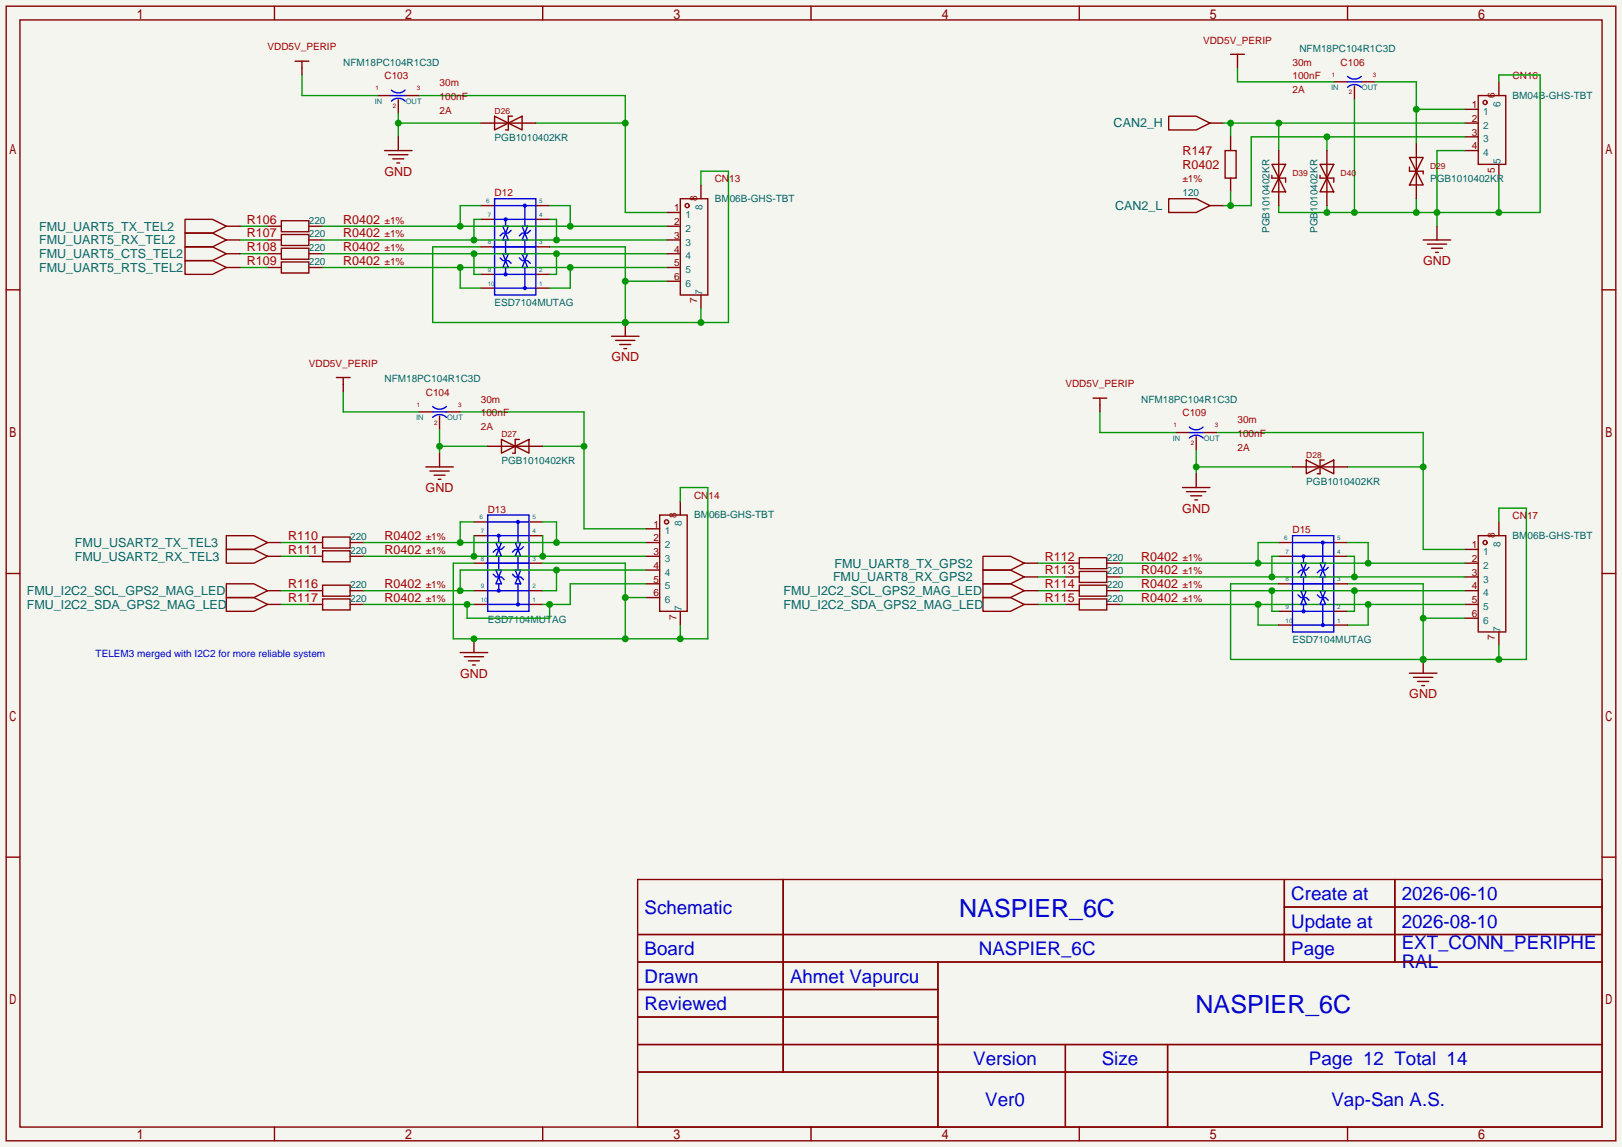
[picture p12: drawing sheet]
<svg xmlns="http://www.w3.org/2000/svg" width="299mm" height="212mm" viewBox="0 0 299 212" stroke-linecap="round" stroke-linejoin="round" font-family="sans-serif">
<path d="M0 0h299.5v211.8h-299.5z" fill="#f5f5f0"/>
<g fill="none" stroke="#850000" stroke-width=".25">
<path d="M1.1 1.1h297.2v209.6h-297.2zM3.7 3.7h292.1v204.5h-292.1zM50.7 1.1v2.6M100.2 1.1v2.6M149.7 1.1v2.6M199.3 1.1v2.6M248.8 1.1v2.6M123.1 39.2h2.5M125.6 36.7h5.1v17.8h-5.1zM129.4 34.2v2.5M1.1 53.5h2.6M123.1 41.8h2.5"/>
<path d="M123.1 44.3h2.5M123.1 46.9h2.5M123.1 49.4h2.5M123.1 51.9h2.5M129.4 54.5v2.5M295.8 53.5h2.5M1.1 105.9h2.6M295.8 105.9h2.5M1.1 158.3h2.6M295.8 158.3h2.5M117.7 162.4h178.1v45.8h-178.1zM117.7 172.6h178.1"/>
<path d="M117.7 177.7h178.1M144.6 162.4v35.6M173.2 177.7v30.5M237.1 162.4v15.3M237.1 167.5h58.7M257.5 162.4v15.3M117.7 182.8h55.5M117.7 192.9h178.1M117.7 187.8h55.5M117.7 198h178.1M196.7 192.9v15.3M215.6 192.9v15.3"/>
<path d="M50.7 208.2v2.5M100.2 208.2v2.5M149.7 208.2v2.5M199.3 208.2v2.5M248.8 208.2v2.5"/>
<circle cx="126.9" cy="38" r=".38"/>
</g>
<path d="M77.3 17.7h38.1v21.5h7.7M98.9 22.7h16.5" fill="none" stroke="#009600" stroke-width=".25"/>
<circle cx="115.4" cy="22.7" r=".63" fill="#009600"/>
<path d="M69.7 17.7h2.6M73.5 18.4v2.6M74.8 17.7h2.5" fill="none" stroke="#850000" stroke-width=".25"/>
<path d="M72.3 16.6a1.79 1.79 0 0 0 2.5 0M72.3 18.7a1.79 1.79 0 0 1 2.5 0M72.3 17.7h2.5" fill="none" stroke="#00f" stroke-width=".25"/>
<path d="M73.5 21v4.3M73.5 22.7h15.3" fill="none" stroke="#009600" stroke-width=".25"/>
<circle cx="73.5" cy="22.7" r=".63" fill="#009600"/>
<path d="M55.8 13.8v3.9h13.9M129.4 34.2v-2.6h5.1v28h-54.6v-14h8.9M44.3 41.8h5.1M44.3 44.3h5.1M44.3 46.9h5.1M44.3 49.4h5.1M101.5 45.6h13.9v14M115.4 51.9h7.7M129.4 57v2.6" fill="none" stroke="#009600" stroke-width=".25"/>
<g fill="none" stroke="#850000" stroke-width=".25">
<path d="M54.5 11.3h2.5M55.8 11.3v2.5M49.4 41.8h2.5M49.4 44.3h2.5M49.4 46.9h2.5M49.4 49.4h2.5M51.9 40.8h5.1v2h-5.1zM51.9 43.3h5.1v2h-5.1zM51.9 45.8h5.1v2.1h-5.1zM51.9 48.4h5.1v2h-5.1zM57 41.8h2.6M57 44.3h2.6"/>
<path d="M57 46.9h2.6M57 49.4h2.6"/>
</g>
<g fill="#009600">
<circle cx="115.4" cy="51.9" r=".63"/>
<circle cx="115.4" cy="59.6" r=".63"/>
<circle cx="129.4" cy="59.6" r=".63"/>
</g>
<path d="M71 27.8h5.1M71.8 28.6h3.5M72.5 29.3h2M73.3 30.1h.5M73.5 25.3v2.5M115.4 59.6v2.5" fill="none" stroke="#850000" stroke-width=".25"/>
<circle cx="115.4" cy="59.6" r=".63" fill="#009600"/>
<g fill="none" stroke="#850000" stroke-width=".25">
<path d="M34.2 48.1h5l2.6 1.3-2.6 1.3h-5zM34.2 45.6h5l2.6 1.3-2.6 1.2h-5zM34.2 40.5h5l2.6 1.3-2.6 1.3h-5zM34.2 43.1h5l2.6 1.2-2.6 1.3h-5zM41.8 49.4h2.5M41.8 46.9h2.5M41.8 41.8h2.5M41.8 44.3h2.5M112.9 62.1h5.1M113.7 62.9h3.5M114.4 63.6h2.1M115.2 64.4h.5"/>
<path d="M41.8 98.9h5.1l2.5 1.3-2.5 1.3h-5.1zM119.3 97.7h2.5M121.8 95.1h5.1v17.8h-5.1zM125.6 92.6v2.5M41.8 101.5h5.1l2.5 1.2-2.5 1.3h-5.1zM49.4 102.7h2.5M49.4 100.2h2.5M119.3 102.7h2.5M119.3 100.2h2.5M119.3 105.3h2.5M119.3 107.8h2.5M119.3 110.4h2.5"/>
<path d="M125.6 112.9v2.5"/>
<circle cx="123.1" cy="96.4" r=".38"/>
</g>
<path d="M85 76.1h22.8v21.6h11.5M100.2 82.4h7.6" fill="none" stroke="#009600" stroke-width=".25"/>
<circle cx="107.8" cy="82.4" r=".63" fill="#009600"/>
<path d="M77.3 76.1h2.6M81.2 76.8v2.6M82.4 76.1h2.6" fill="none" stroke="#850000" stroke-width=".25"/>
<path d="M79.9 75.1a1.79 1.79 0 0 0 2.5 0M79.9 77.1a1.79 1.79 0 0 1 2.5 0M79.9 76.1h2.5" fill="none" stroke="#00f" stroke-width=".25"/>
<path d="M81.2 79.4v4.3M81.2 82.4h8.8" fill="none" stroke="#009600" stroke-width=".25"/>
<circle cx="81.2" cy="82.4" r=".63" fill="#009600"/>
<path d="M63.4 72.3v3.8h13.9M125.6 92.6v-2.6h5.1v28h-47v-14h3.8M51.9 100.2h5.1M51.9 102.7h5.1M100.2 104h15.2v14M115.4 110.4h3.9M125.6 115.4v2.6" fill="none" stroke="#009600" stroke-width=".25"/>
<g fill="none" stroke="#850000" stroke-width=".25">
<path d="M88.8 38h2.5M98.9 38h2.6M88.8 40.5h2.5M88.8 50.7h2.5M88.8 53.2h2.5M88.8 45.6h2.5M98.9 40.5h2.6M98.9 50.7h2.6M98.9 53.2h2.6M98.9 45.6h2.6M62.1 69.7h2.5M63.4 69.7v2.6"/>
<path d="M59.6 99.2h5v2h-5zM78.6 86.2h5.1M79.4 87h3.5M80.1 87.8h2.1M80.9 88.5h.5M81.2 83.7v2.5M87.5 96.4h2.5M87.5 98.9h2.5M97.7 96.4h2.5M97.7 98.9h2.5M57 100.2h2.6M57 102.7h2.6"/>
<path d="M59.6 101.7h5v2.1h-5zM64.6 100.2h2.6M64.6 102.7h2.6M87.5 118v2.5M87.5 109.1h2.5M87.5 111.6h2.5M87.5 104h2.5M97.7 109.1h2.5M97.7 111.6h2.5M97.7 104h2.5M85 120.5h5M85.7 121.3h3.6"/>
<path d="M86.5 122h2M87.2 122.8h.6"/>
</g>
<g fill="none" stroke="#00f" stroke-width=".25">
<path d="M91.3 36.7h7.6v17.8h-7.6zM91.3 38h7.6M96.9 38v3.8M91.1 45.6h7.8M91.3 40.5h7.6M91.3 53.2h7.6M91.3 50.7h7.6M92.3 47.6l.5 .5h1.1l.5 .5M92.8 41.8h1.1l-.6 1.3zM92.8 46.9h1.1l-.6 1.2zM93.3 43.1l.6 1.2h-1.1zM93.3 48.1l.6 1.3h-1.1z"/>
<path d="M93.3 40.5v1.3M93.3 44.3v2.6M93.3 49.4v1.3M94.4 42.5l-.5 .6h-1.1l-.5 .5M95.9 47.6l.5 .5h1l.5 .5M96.4 41.8h1l-.5 1.3zM96.4 46.9h1l-.5 1.2zM96.9 43.1l.5 1.2h-1zM96.9 48.1l.5 1.3h-1zM96.9 44.3v2.6M96.9 49.4v3.8M97.9 42.5l-.5 .6h-1l-.5 .5"/>
<path d="M90 95.1h7.7v17.8h-7.7zM90 98.9h7.7M90 96.4h7.7M92.1 98.9v1.3M95.6 96.4v3.8M89.8 104h7.9M90 111.6h7.7M90 109.1h7.7M91.1 106l.5 .6h1l.5 .5M91.6 100.2h1l-.5 1.3zM91.6 105.3h1l-.5 1.3zM92.1 101.5l.5 1.2h-1z"/>
<path d="M92.1 106.6l.5 1.2h-1zM92.1 102.7v2.6M92.1 107.8v1.3M93.1 101l-.5 .5h-1l-.5 .5M94.6 106l.5 .6h1l.5 .5M95.1 100.2h1l-.5 1.3zM95.1 105.3h1l-.5 1.3zM95.6 101.5l.5 1.2h-1zM95.6 106.6l.5 1.2h-1zM95.6 102.7v2.6M95.6 107.8v3.8M96.6 101l-.5 .5h-1l-.5 .5"/>
<circle cx="96.9" cy="38" r=".25"/>
<circle cx="93.3" cy="50.7" r=".25"/>
<circle cx="93.3" cy="40.5" r=".25"/>
<circle cx="96.9" cy="53.2" r=".25"/>
<circle cx="92.1" cy="98.9" r=".25"/>
<circle cx="95.6" cy="96.4" r=".25"/>
<circle cx="92.1" cy="109.1" r=".25"/>
<circle cx="95.6" cy="111.6" r=".25"/>
</g>
<g fill="#009600">
<circle cx="125.6" cy="118" r=".63"/>
<circle cx="115.4" cy="118" r=".63"/>
<circle cx="115.4" cy="110.4" r=".63"/>
<circle cx="87.5" cy="118" r=".63"/>
</g>
<g fill="none" stroke="#850000" stroke-width=".25">
<path d="M272.9 17.7h5.1v12.7h-5.1zM276.7 15.1v2.6M215.8 21.5h5.1l2.5 1.2-2.5 1.3h-5.1zM215.8 36.7h5.1l2.5 1.3-2.5 1.2h-5.1zM223.4 22.7h2.5M223.4 38h2.5M270.4 22.7h2.5M270.4 20.2h2.5M270.4 25.3h2.5M270.4 27.8h2.5M276.7 30.4v2.5"/>
<circle cx="274.2" cy="18.9" r=".38"/>
</g>
<path d="M225.9 22.7h44.5M227.2 22.7v2.6M236.1 22.7v5.1" fill="none" stroke="#009600" stroke-width=".25"/>
<g fill="#009600">
<circle cx="236.1" cy="22.7" r=".63"/>
<circle cx="227.2" cy="22.7" r=".63"/>
</g>
<path d="M246.3 15.1h2.5M250.1 15.9v2.5M251.3 15.1h2.6" fill="none" stroke="#850000" stroke-width=".25"/>
<path d="M248.8 14.1a1.79 1.79 0 0 0 2.5 0M248.8 16.1a1.79 1.79 0 0 1 2.5 0M248.8 15.1h2.5" fill="none" stroke="#00f" stroke-width=".25"/>
<path d="M253.9 15.1h7.6v11.4M261.5 20.2h8.9" fill="none" stroke="#009600" stroke-width=".25"/>
<circle cx="261.5" cy="20.2" r=".63" fill="#009600"/>
<path d="M227.2 10h2.5M228.5 10v2.6" fill="none" stroke="#850000" stroke-width=".25"/>
<path d="M228.5 12.6v2.5h17.8M250.1 18.4v20.8M276.7 15.1v-1.3h7.7v25.4h-48.3v-1.2M245 38v1.2M261.5 36.7v2.5M270.4 27.8h-5.1v14M276.7 32.9v6.3" fill="none" stroke="#009600" stroke-width=".25"/>
<g fill="#009600">
<circle cx="276.7" cy="39.2" r=".63"/>
<circle cx="265.3" cy="39.2" r=".63"/>
<circle cx="261.5" cy="39.2" r=".63"/>
<circle cx="250.1" cy="39.2" r=".63"/>
<circle cx="245" cy="39.2" r=".63"/>
</g>
<g fill="none" stroke="#850000" stroke-width=".25">
<path d="M262.8 44.3h5M263.5 45.1h3.6M264.3 45.8h2M265 46.6h.6M265.3 41.8v2.5M272.9 98.9h5.1v17.8h-5.1zM276.7 96.4v2.5M270.4 101.5h2.5M270.4 104h2.5M270.4 106.6h2.5M270.4 109.1h2.5M270.4 111.6h2.5"/>
<path d="M270.4 114.2h2.5M276.7 116.7v2.6"/>
<circle cx="274.2" cy="100.2" r=".38"/>
</g>
<path d="M224.7 79.9h38.1v21.6h7.6M248.8 86.2h14" fill="none" stroke="#009600" stroke-width=".25"/>
<circle cx="262.8" cy="86.2" r=".63" fill="#009600"/>
<path d="M217 79.9h2.6M222.1 79.9h2.6M220.9 80.6v2.6" fill="none" stroke="#850000" stroke-width=".25"/>
<path d="M219.6 78.9a1.79 1.79 0 0 0 2.5 0M219.6 79.9h2.5M219.6 80.9a1.79 1.79 0 0 1 2.5 0" fill="none" stroke="#00f" stroke-width=".25"/>
<path d="M220.9 83.2v4.3M220.9 86.2h17.7" fill="none" stroke="#009600" stroke-width=".25"/>
<circle cx="220.9" cy="86.2" r=".63" fill="#009600"/>
<path d="M203.1 76.1v3.8h13.9M191.6 104h5.1M191.6 106.6h5.1M191.6 109.1h5.1M191.6 111.6h5.1M206.9 111.6h63.5M232.3 111.6v3.8h3.8M252.6 111.6v3.8h-3.8" fill="none" stroke="#009600" stroke-width=".25"/>
<g fill="none" stroke="#850000" stroke-width=".25">
<path d="M201.8 73.5h2.5M203.1 73.5v2.6M196.7 104h2.6M196.7 106.6h2.6M196.7 109.1h2.6M196.7 111.6h2.6M199.3 103h5v2h-5zM199.3 105.5h5v2.1h-5zM199.3 108.1h5v2h-5zM199.3 110.6h5v2h-5zM204.3 104h2.6M204.3 106.6h2.6"/>
<path d="M204.3 109.1h2.6M204.3 111.6h2.6"/>
</g>
<g fill="#009600">
<circle cx="252.6" cy="111.6" r=".63"/>
<circle cx="232.3" cy="111.6" r=".63"/>
</g>
<path d="M276.7 96.4v-2.5h5.1v27.9h-54.6v-14h8.9M248.8 107.8h14v14M262.8 114.2h7.6M276.7 119.3v2.5" fill="none" stroke="#009600" stroke-width=".25"/>
<g fill="#009600">
<circle cx="262.8" cy="114.2" r=".63"/>
<circle cx="262.8" cy="121.8" r=".63"/>
<circle cx="276.7" cy="121.8" r=".63"/>
</g>
<path d="M218.3 90h5.1M219.1 90.8h3.5M219.8 91.6h2.1M220.6 92.3h.5M220.9 87.5v2.5M262.8 121.8v2.5" fill="none" stroke="#850000" stroke-width=".25"/>
<circle cx="262.8" cy="121.8" r=".63" fill="#009600"/>
<g fill="none" stroke="#850000" stroke-width=".25">
<path d="M41.8 107.8h5.1l2.5 1.3-2.5 1.3h-5.1zM41.8 110.4h5.1l2.5 1.2-2.5 1.3h-5.1zM49.4 109.1h2.5M49.4 111.6h2.5M57 109.1h2.6M57 111.6h2.6M59.6 108.1h5v2h-5zM59.6 110.6h5v2h-5zM64.6 109.1h2.6M64.6 111.6h2.6M181.5 107.8h5.1l2.5 1.3-2.5 1.3h-5.1zM181.5 110.4h5.1l2.5 1.2-2.5 1.3h-5.1z"/>
<path d="M181.5 105.3h5.1l2.5 1.3-2.5 1.2h-5.1zM181.5 102.7h5.1l2.5 1.3-2.5 1.3h-5.1zM189.1 109.1h2.5M189.1 111.6h2.5M189.1 106.6h2.5M189.1 104h2.5M236.1 100.2h2.5M236.1 102.7h2.5M236.1 112.9h2.5M236.1 115.4h2.5M236.1 107.8h2.5M246.3 100.2h2.5"/>
<path d="M246.3 102.7h2.5M246.3 112.9h2.5M246.3 115.4h2.5M246.3 107.8h2.5M260.2 124.3h5.1M261 125.1h3.5M261.7 125.9h2.1M262.5 126.6h.5"/>
</g>
<g fill="none" stroke="#00f" stroke-width=".25">
<path d="M238.6 98.9h7.7v17.8h-7.7zM238.4 107.8h7.9M238.6 102.7h7.7M238.6 115.4h7.7M238.6 112.9h7.7M238.6 100.2h7.7M239.6 109.9l.6 .5h1l.5 .5M240.2 104h1l-.5 1.3zM240.2 109.1h1l-.5 1.3zM240.7 105.3l.5 1.3h-1zM240.7 110.4l.5 1.2h-1zM240.7 102.7v1.3"/>
<path d="M240.7 106.6v2.5M240.7 111.6v1.3M241.7 104.8l-.5 .5h-1l-.6 .5M243.2 109.9l.5 .5h1l.5 .5M243.7 104h1l-.5 1.3zM243.7 109.1h1l-.5 1.3zM244.2 105.3l.5 1.3h-1zM244.2 110.4l.5 1.2h-1zM244.2 100.2v3.8M244.2 106.6v2.5M244.2 111.6v3.8M245.2 104.8l-.5 .5h-1l-.5 .5"/>
<circle cx="240.7" cy="112.9" r=".25"/>
<circle cx="240.7" cy="102.7" r=".25"/>
<circle cx="244.2" cy="100.2" r=".25"/>
<circle cx="244.2" cy="115.4" r=".25"/>
</g>
<path d="M51.9 111.6h5.1M67.2 111.6h20.3M86.2 111.6v2.6h15.3v-2.6M119.3 107.8h-14v3.8h-5.1" fill="none" stroke="#009600" stroke-width=".25"/>
<g fill="#009600">
<circle cx="86.2" cy="111.6" r=".63"/>
<circle cx="101.5" cy="111.6" r=".63"/>
</g>
<path d="M87.5 98.9v3.8M100.2 98.9v3.8M51.9 109.1h5.1M67.2 102.7h52.1" fill="none" stroke="#009600" stroke-width=".25"/>
<g fill="none" stroke="#850000" stroke-width=".25">
<path d="M88.8 22.7h10.1M91.3 21.5l2.6 1.2-2.6 1.3zM93.9 22.7l2.5-1.2v2.5zM94.6 21.5h-.7v2.5h-.6M260.2 29.1h2.6l-1.3 2.5zM260.2 30.9v.7h2.6v.5M261.5 31.6l1.3 2.6h-2.6zM261.5 26.5v10.2M90 82.4h10.2M92.6 81.2l2.5 1.2-2.5 1.3zM95.1 82.4l2.6-1.2v2.5zM95.9 81.2h-.8v2.5h-.5"/>
<path d="M238.6 86.2h10.2M241.2 85l2.5 1.2-2.5 1.3zM243.7 86.2l2.6-1.2v2.5zM244.5 85h-.8v2.5h-.5"/>
</g>
<g fill="#009600">
<circle cx="87.5" cy="102.7" r=".63"/>
<circle cx="100.2" cy="102.7" r=".63"/>
</g>
<path d="M87.5 96.4h-2.5v3.8M100.2 96.4h2.5v3.8M67.2 100.2h52.1" fill="none" stroke="#009600" stroke-width=".25"/>
<g fill="#009600">
<circle cx="85" cy="100.2" r=".63"/>
<circle cx="102.7" cy="100.2" r=".63"/>
</g>
<path d="M59.6 44.3h63.5M88.8 40.5h-1.3v3.8M101.5 40.5h1.2v3.8" fill="none" stroke="#009600" stroke-width=".25"/>
<g fill="#009600">
<circle cx="87.5" cy="44.3" r=".63"/>
<circle cx="102.7" cy="44.3" r=".63"/>
</g>
<path d="M88.8 38h-3.8v3.8M101.5 38h3.8v3.8M59.6 41.8h63.5" fill="none" stroke="#009600" stroke-width=".25"/>
<g fill="#009600">
<circle cx="105.3" cy="41.8" r=".63"/>
<circle cx="85" cy="41.8" r=".63"/>
</g>
<path d="M59.6 49.4h63.5M85 49.4v3.8h3.8M105.3 49.4v3.8h-3.8" fill="none" stroke="#009600" stroke-width=".25"/>
<g fill="#009600">
<circle cx="85" cy="49.4" r=".63"/>
<circle cx="105.3" cy="49.4" r=".63"/>
</g>
<path d="M59.6 46.9h63.5M87.5 46.9v3.8h1.3M102.7 46.9v3.8h-1.2" fill="none" stroke="#009600" stroke-width=".25"/>
<g fill="#009600">
<circle cx="87.5" cy="46.9" r=".63"/>
<circle cx="102.7" cy="46.9" r=".63"/>
</g>
<path d="M226.2 27.8h2v5.1h-2zM227.2 25.3v2.5M227.2 32.9v2.5" fill="none" stroke="#850000" stroke-width=".25"/>
<path d="M227.2 35.4v2.6M245 25.3v2.5M270.4 25.3h-39.4v12.7h-5.1" fill="none" stroke="#009600" stroke-width=".25"/>
<g fill="#009600">
<circle cx="227.2" cy="38" r=".63"/>
<circle cx="245" cy="25.3" r=".63"/>
</g>
<path d="M234.8 30.4h2.6l-1.3 2.5zM234.8 32.4v.5h2.6v.8M236.1 32.9l1.3 2.5h-2.6zM236.1 27.8v10.2M243.7 30.4h2.6l-1.3 2.5zM243.7 32.4v.5h2.6v.8M245 32.9l1.3 2.5h-2.6zM245 27.8v10.2" fill="none" stroke="#850000" stroke-width=".25"/>
<path d="M206.9 106.6h63.5M236.1 102.7h-1.3v3.9M248.8 102.7h1.3v3.9" fill="none" stroke="#009600" stroke-width=".25"/>
<g fill="#009600">
<circle cx="250.1" cy="106.6" r=".63"/>
<circle cx="234.8" cy="106.6" r=".63"/>
</g>
<path d="M206.9 104h63.5M236.1 100.2h-3.8v3.8M248.8 100.2h3.8v3.8" fill="none" stroke="#009600" stroke-width=".25"/>
<g fill="#009600">
<circle cx="252.6" cy="104" r=".63"/>
<circle cx="232.3" cy="104" r=".63"/>
</g>
<path d="M206.9 109.1h63.5M234.8 109.1v3.8h1.3M250.1 109.1v3.8h-1.3" fill="none" stroke="#009600" stroke-width=".25"/>
<g fill="#009600">
<circle cx="250.1" cy="109.1" r=".63"/>
<circle cx="234.8" cy="109.1" r=".63"/>
</g>
<path d="M67.2 109.1h20.3M102.7 105.3v3.8h-2.5M119.3 105.3h-34.3v3.8" fill="none" stroke="#009600" stroke-width=".25"/>
<g fill="#009600">
<circle cx="85" cy="109.1" r=".63"/>
<circle cx="102.7" cy="105.3" r=".63"/>
</g>
<g font-size="4.6" fill="#0000c2">
<text x="177.1" y="169.4">NASPIER_6C</text>
<text x="220.7" y="187.1">NASPIER_6C</text>
</g>
<g font-size="3.5" fill="#0000c2">
<text x="238.4" y="166.2">Create at</text>
<text x="258.8" y="166.2">2026-06-10</text>
<text x="119" y="168.8">Schematic</text>
<text x="238.4" y="171.3">Update at</text>
<text x="258.8" y="171.3">2026-08-10</text>
<text x="119" y="176.4">Board</text>
<text x="180.7" y="176.4">NASPIER_6C</text>
<text x="238.4" y="176.4">Page</text>
<text x="258.8" y="175.2">EXT_CONN_PERIPHE</text>
<text x="258.8" y="178.7">RAL</text>
<text x="119" y="181.5">Drawn</text>
<text x="145.9" y="181.5">Ahmet Vapurcu</text>
<text x="119" y="186.6">Reviewed</text>
<text x="179.7" y="196.7">Version</text>
<text x="203.4" y="196.7">Size</text>
<text x="241.7" y="196.7">Page 12 Total 14</text>
<text x="181.9" y="204.3">Ver0</text>
<text x="245.8" y="204.3">Vap-San A.S.</text>
</g>
<g font-size="2.3" fill="#006464">
<text x="205.6" y="23.5">CAN2_H</text>
<text x="205.9" y="38.8">CAN2_L</text>
<text x="7.2" y="47.7">FMU_UART5_CTS_TEL2</text>
<text x="7.2" y="42.6">FMU_UART5_TX_TEL2</text>
<text x="7.2" y="45.1">FMU_UART5_RX_TEL2</text>
<text x="7.2" y="50.2">FMU_UART5_RTS_TEL2</text>
<text x="13.8" y="101">FMU_USART2_TX_TEL3</text>
<text x="13.8" y="103.6">FMU_USART2_RX_TEL3</text>
<text x="153.8" y="107.4">FMU_UART8_RX_GPS2</text>
<text x="154.1" y="104.8">FMU_UART8_TX_GPS2</text>
<text x="5" y="109.9">FMU_I2C2_SCL_GPS2_MAG_LED</text>
<text x="5" y="112.4">FMU_I2C2_SDA_GPS2_MAG_LED</text>
<text x="144.7" y="109.9">FMU_I2C2_SCL_GPS2_MAG_LED</text>
<text x="144.7" y="112.4">FMU_I2C2_SDA_GPS2_MAG_LED</text>
</g>
<g font-size="2.3" fill="#a90000">
<text x="218.3" y="28.6">R147</text>
<text x="71" y="32.4">GND</text>
<text x="218.3" y="31.2">R0402</text>
<text x="45.6" y="41.3">R106</text>
<text x="63.4" y="41.3">R0402</text>
<text x="45.6" y="43.9">R107</text>
<text x="45.6" y="46.4">R108</text>
<text x="63.4" y="43.9">R0402</text>
<text x="63.4" y="46.4">R0402</text>
<text x="45.6" y="48.9">R109</text>
<text x="63.4" y="48.9">R0402</text>
<text x="262.7" y="48.9">GND</text>
<text x="112.9" y="66.7">GND</text>
<text x="78.6" y="90.9">GND</text>
<text x="218.3" y="94.7">GND</text>
<text x="53.2" y="99.7">R110</text>
<text x="71" y="99.7">R0402</text>
<text x="53.2" y="102.3">R111</text>
<text x="71" y="102.3">R0402</text>
<text x="192.9" y="103.6">R112</text>
<text x="192.9" y="106.1">R113</text>
<text x="210.7" y="103.6">R0402</text>
<text x="210.7" y="106.1">R0402</text>
<text x="53.2" y="108.6">R116</text>
<text x="53.2" y="111.2">R117</text>
<text x="71" y="108.6">R0402</text>
<text x="71" y="111.2">R0402</text>
<text x="192.9" y="108.6">R114</text>
<text x="192.9" y="111.2">R115</text>
<text x="210.7" y="108.6">R0402</text>
<text x="210.7" y="111.2">R0402</text>
<text x="84.9" y="125.1">GND</text>
<text x="260.2" y="129">GND</text>
</g>
<g font-size="1.8" fill="#a90000">
<text x="49.4" y="9.3">VDD5V_PERIP</text>
<text x="222.1" y="8">VDD5V_PERIP</text>
<text x="71" y="14.7">C103</text>
<text x="81.2" y="15.9">30m</text>
<text x="238.6" y="14.7">100nF</text>
<text x="238.6" y="17.2">2A</text>
<text x="238.6" y="12.1">30m</text>
<text x="247.5" y="12.1">C106</text>
<text x="279.3" y="14.7">CN16</text>
<text x="81.2" y="18.5">100nF</text>
<text x="81.2" y="21">2A</text>
<text x="132" y="33.7">CN13</text>
<text x="218.3" y="33.7">±1%</text>
<text x="71" y="41.3">±1%</text>
<text x="91.3" y="36.2">D12</text>
<text x="71" y="43.9">±1%</text>
<text x="71" y="46.4">±1%</text>
<text x="71" y="48.9">±1%</text>
<text x="57" y="67.7">VDD5V_PERIP</text>
<text x="196.7" y="71.5">VDD5V_PERIP</text>
<text x="78.6" y="73.1">C104</text>
<text x="88.8" y="76.9">100nF</text>
<text x="88.8" y="74.3">30m</text>
<text x="218.3" y="76.9">C109</text>
<text x="88.8" y="79.4">2A</text>
<text x="228.5" y="80.7">100nF</text>
<text x="228.5" y="83.2">2A</text>
<text x="228.5" y="78.2">30m</text>
<text x="90" y="94.7">D13</text>
<text x="128.1" y="92.1">CN14</text>
<text x="279.3" y="95.9">CN17</text>
<text x="78.6" y="99.7">±1%</text>
<text x="238.6" y="98.5">D15</text>
<text x="78.6" y="102.3">±1%</text>
<text x="218.3" y="103.6">±1%</text>
<text x="218.3" y="106.1">±1%</text>
<text x="78.6" y="108.6">±1%</text>
<text x="78.6" y="111.2">±1%</text>
<text x="218.3" y="108.6">±1%</text>
<text x="218.3" y="111.2">±1%</text>
</g>
<g font-size="1.8" fill="#006464">
<text x="239.9" y="9.6">NFM18PC104R1C3D</text>
<text x="63.4" y="12.1">NFM18PC104R1C3D</text>
<text x="279.3" y="18.2">BM04B-GHS-TBT</text>
<text x="91.3" y="26.1">PGB1010402KR</text>
<text x="264" y="33.7">PGB1010402KR</text>
<text x="57" y="41.3">220</text>
<text x="132" y="37.3">BM06B-GHS-TBT</text>
<text x="218.3" y="36.2">120</text>
<text x="57" y="43.9">220</text>
<text x="57" y="46.4">220</text>
<text x="234.4" y="43.1" transform="rotate(-90 234.4 43.1)">PGB1010402KR</text>
<text x="243.3" y="43.1" transform="rotate(-90 243.3 43.1)">PGB1010402KR</text>
<text x="57" y="48.9">220</text>
<text x="91.3" y="56.6">ESD7104MUTAG</text>
<text x="71" y="70.5">NFM18PC104R1C3D</text>
<text x="210.7" y="74.3">NFM18PC104R1C3D</text>
<text x="92.6" y="85.8">PGB1010402KR</text>
<text x="241.2" y="89.6">PGB1010402KR</text>
<text x="128.1" y="95.7">BM06B-GHS-TBT</text>
<text x="64.6" y="99.7">220</text>
<text x="279.3" y="99.5">BM06B-GHS-TBT</text>
<text x="64.6" y="102.3">220</text>
<text x="204.3" y="103.6">220</text>
<text x="204.3" y="106.1">220</text>
<text x="64.6" y="108.6">220</text>
<text x="64.6" y="111.2">220</text>
<text x="204.3" y="108.6">220</text>
<text x="204.3" y="111.2">220</text>
<text x="90" y="115">ESD7104MUTAG</text>
<text x="238.6" y="118.8">ESD7104MUTAG</text>
</g>
<g font-size="1.8" fill="#840000">
<text x="271.8" y="20">1</text>
<text x="271.8" y="22.5">2</text>
<text x="276" y="18.1" transform="rotate(-90 276 18.1)">6</text>
<text x="271.8" y="25">3</text>
<text x="271.8" y="27.6">4</text>
<text x="276" y="31.9" transform="rotate(-90 276 31.9)">5</text>
<text x="124.4" y="39">1</text>
<text x="124.4" y="41.6">2</text>
<text x="128.7" y="37.2" transform="rotate(-90 128.7 37.2)">8</text>
<text x="124.4" y="44.1">3</text>
<text x="124.4" y="46.6">4</text>
<text x="124.4" y="49.2">5</text>
<text x="124.4" y="51.7">6</text>
<text x="128.7" y="56" transform="rotate(-90 128.7 56)">7</text>
<text x="124.9" y="95.6" transform="rotate(-90 124.9 95.6)">8</text>
<text x="120.6" y="97.4">1</text>
<text x="120.6" y="100">2</text>
<text x="271.8" y="101.2">1</text>
<text x="276" y="99.4" transform="rotate(-90 276 99.4)">8</text>
<text x="120.6" y="102.5">3</text>
<text x="120.6" y="105.1">4</text>
<text x="120.6" y="107.6">5</text>
<text x="271.8" y="103.8">2</text>
<text x="271.8" y="106.3">3</text>
<text x="120.6" y="110.1">6</text>
<text x="271.8" y="108.9">4</text>
<text x="271.8" y="111.4">5</text>
<text x="271.8" y="113.9">6</text>
<text x="124.9" y="114.4" transform="rotate(-90 124.9 114.4)">7</text>
<text x="276" y="118.2" transform="rotate(-90 276 118.2)">7</text>
</g>
<g font-size="1.8" fill="#008484">
<text x="273.9" y="21.2">1</text>
<text x="273.9" y="23.8">2</text>
<text x="277" y="19.7" transform="rotate(-90 277 19.7)">6</text>
<text x="273.9" y="26.3">3</text>
<text x="273.9" y="28.9">4</text>
<text x="277" y="30.3" transform="rotate(-90 277 30.3)">5</text>
<text x="126.5" y="40.3">1</text>
<text x="129.7" y="38.7" transform="rotate(-90 129.7 38.7)">8</text>
<text x="126.5" y="42.8">2</text>
<text x="126.5" y="45.4">3</text>
<text x="126.5" y="47.9">4</text>
<text x="126.5" y="50.4">5</text>
<text x="126.5" y="53">6</text>
<text x="129.7" y="54.5" transform="rotate(-90 129.7 54.5)">7</text>
<text x="122.7" y="98.7">1</text>
<text x="122.7" y="101.2">2</text>
<text x="125.9" y="97.1" transform="rotate(-90 125.9 97.1)">8</text>
<text x="277" y="101" transform="rotate(-90 277 101)">8</text>
<text x="122.7" y="103.8">3</text>
<text x="122.7" y="106.3">4</text>
<text x="273.9" y="102.5">1</text>
<text x="273.9" y="105.1">2</text>
<text x="273.9" y="107.6">3</text>
<text x="122.7" y="108.9">5</text>
<text x="122.7" y="111.4">6</text>
<text x="125.9" y="112.9" transform="rotate(-90 125.9 112.9)">7</text>
<text x="273.9" y="110.1">4</text>
<text x="273.9" y="112.7">5</text>
<text x="273.9" y="115.2">6</text>
<text x="277" y="116.7" transform="rotate(-90 277 116.7)">7</text>
</g>
<text font-size="1.8" fill="#0000c2" x="17.7" y="121.3">TELEM3 merged with I2C2 for more reliable system</text>
<g font-size="1.6" fill="#a90000">
<text x="91.3" y="21">D26</text>
<text x="238.6" y="32.4">D39</text>
<text x="247.5" y="32.4">D40</text>
<text x="264" y="31.2">D29</text>
<text x="92.6" y="80.7">D27</text>
<text x="241.2" y="84.5">D28</text>
</g>
<g font-size="1.4" fill="#008484">
<text x="245.7" y="16.7">IN</text>
<text x="251.5" y="16.7">OUT</text>
<text x="69.2" y="19.2">IN</text>
<text x="74.9" y="19.2">OUT</text>
<text x="76.8" y="77.6">IN</text>
<text x="82.5" y="77.6">OUT</text>
<text x="216.5" y="81.5">IN</text>
<text x="222.2" y="81.5">OUT</text>
</g>
<g font-size="1.2" fill="#840000">
<text x="69.3" y="16.7">1</text>
<text x="77" y="16.7">3</text>
<text x="245.9" y="14.1">1</text>
<text x="249" y="17.4">2</text>
<text x="253.5" y="14.1">3</text>
<text x="72.5" y="20">2</text>
<text x="77" y="75.1">1</text>
<text x="84.6" y="75.1">3</text>
<text x="80.1" y="78.4">2</text>
<text x="216.7" y="78.9">1</text>
<text x="219.8" y="82.2">2</text>
<text x="224.3" y="78.9">3</text>
</g>
<g font-size="1.2" fill="#008484">
<text x="89.8" y="37.5">6</text>
<text x="90" y="40.1">7</text>
<text x="99.6" y="37.5">5</text>
<text x="99.6" y="40.1">4</text>
<text x="90" y="45.1">8</text>
<text x="99.6" y="45.1">3</text>
<text x="90" y="50.2">9</text>
<text x="90" y="52.8">10</text>
<text x="99.6" y="50.2">2</text>
<text x="99.6" y="52.8">1</text>
<text x="88.5" y="95.9">6</text>
<text x="98.3" y="95.9">5</text>
<text x="88.8" y="98.5">7</text>
<text x="98.3" y="98.5">4</text>
<text x="237.1" y="99.7">6</text>
<text x="246.9" y="99.7">5</text>
<text x="88.8" y="103.6">8</text>
<text x="98.3" y="103.6">3</text>
<text x="237.4" y="102.3">7</text>
<text x="237.4" y="107.4">8</text>
<text x="246.9" y="102.3">4</text>
<text x="246.9" y="107.4">3</text>
<text x="88.8" y="108.6">9</text>
<text x="88.8" y="111.2">10</text>
<text x="98.3" y="108.6">2</text>
<text x="98.3" y="111.2">1</text>
<text x="237.4" y="112.4">9</text>
<text x="246.9" y="112.4">2</text>
<text x="237.4" y="115">10</text>
<text x="246.9" y="115">1</text>
</g>
</svg>
